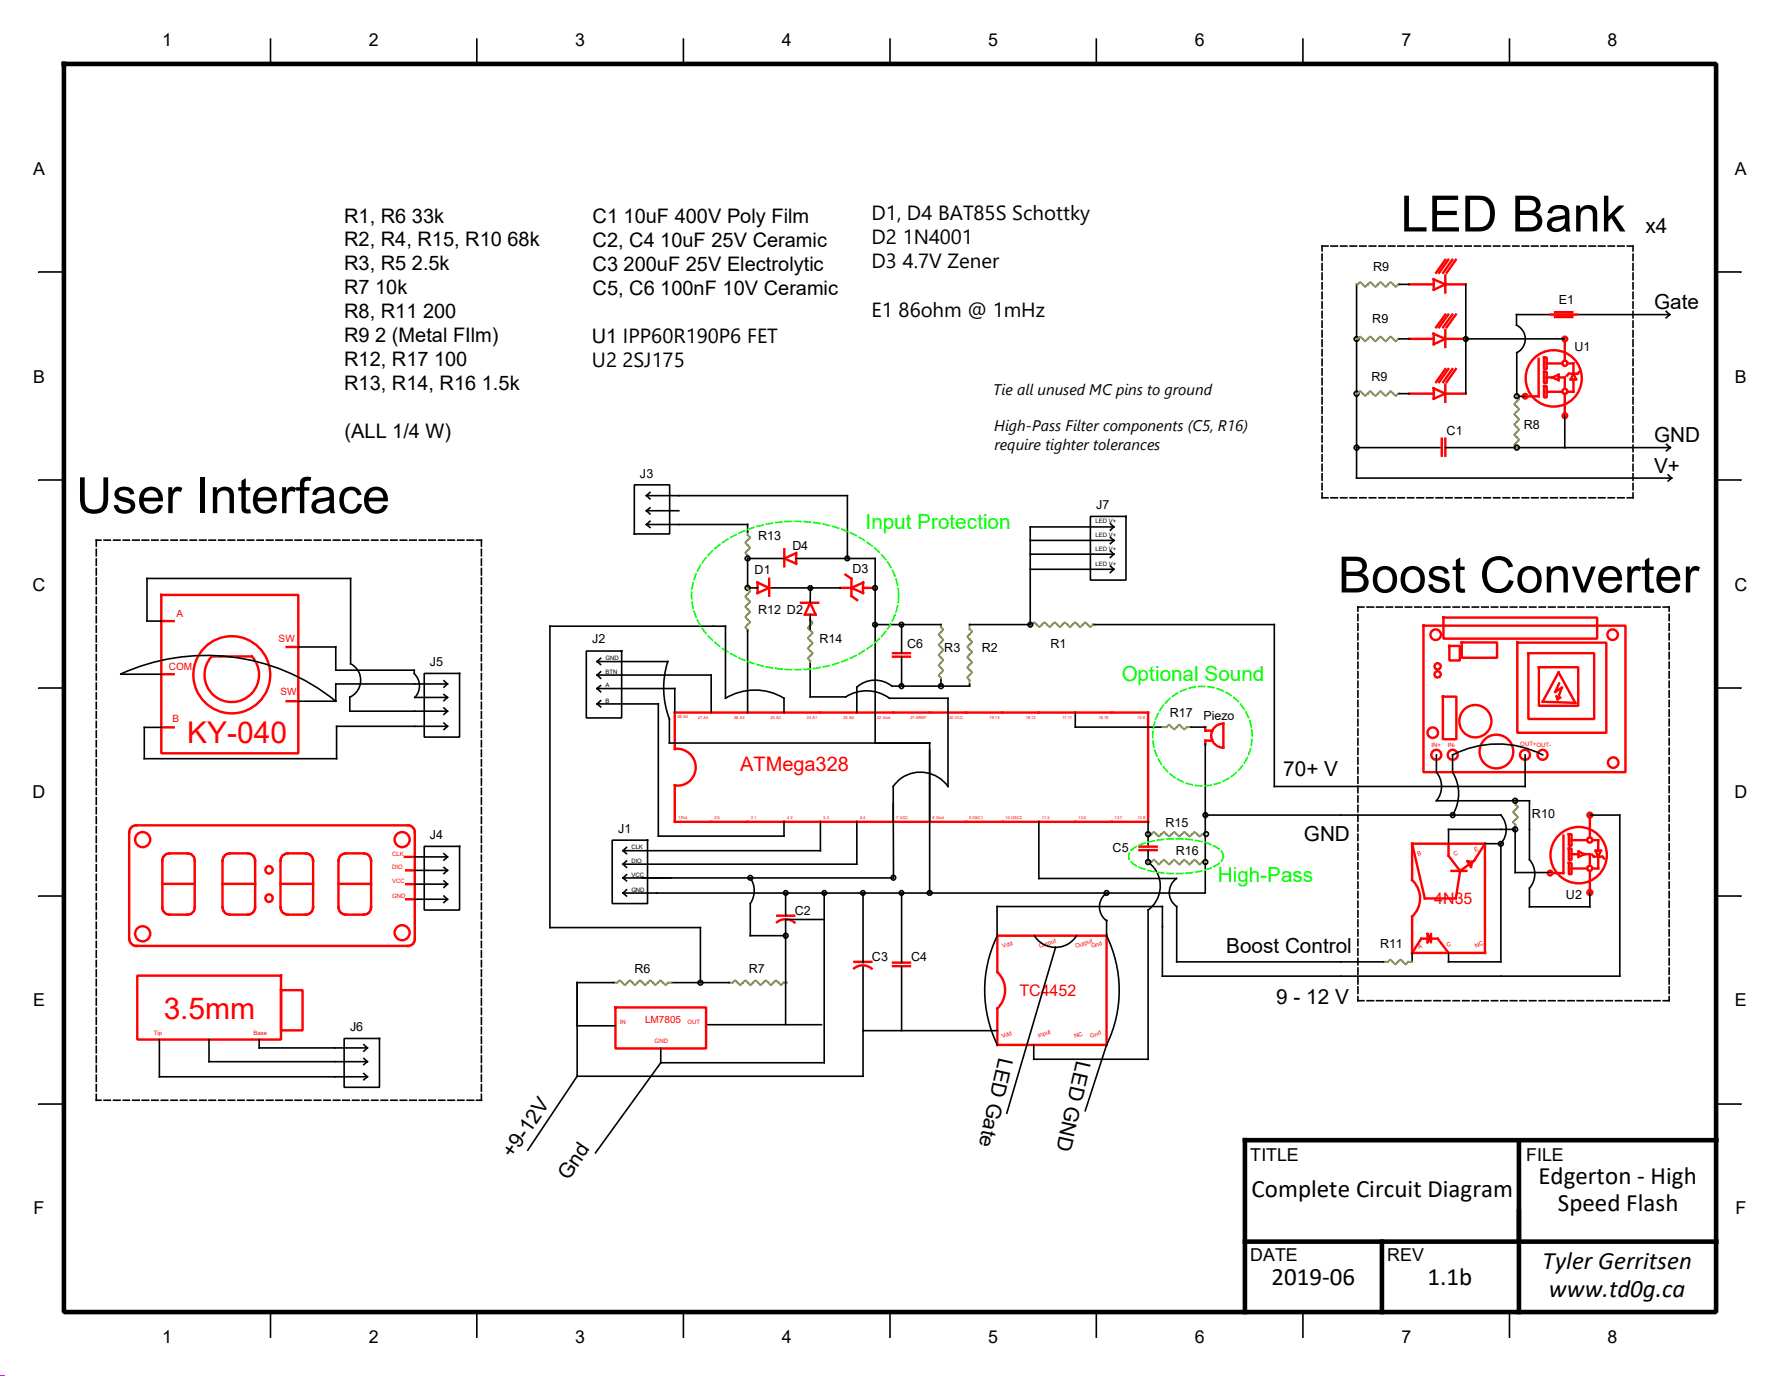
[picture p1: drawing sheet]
<svg xmlns="http://www.w3.org/2000/svg" width="279mm" height="216mm" viewBox="0 0 279 216" stroke-linecap="round" stroke-linejoin="round" font-family="sans-serif">
<g fill="none" stroke="#f00" stroke-width=".38">
<path d="M221.2 53.2h3.8M221.2 44.6h3.8M225 52.4l1.9 .8M225 43.8l1.9 .8M225 43.8v1.7l1.9-.9M225 52.4v1.6l1.9-.8M226.9 43.2v2.7M226.9 51.8v2.6M226.9 57.9l-1.5 2M226.9 53.2h3.2M226.9 49.4l-1.5 2M226.9 44.6h3.2"/>
<path d="M226.9 40.8l-1.5 2M227.3 57.9l-1.4 2M227.3 49.4l-1.4 2M227.3 40.8l-1.4 2M228 57.9l-1.5 2M228 49.4l-1.5 2M228 40.8l-1.5 2M228.5 57.9l-1.4 2M228.5 49.4l-1.4 2M228.5 40.8l-1.4 2M241.5 56.3v5.9h-1.7M242.4 56.1h.4v1.8h-.4z"/>
<path d="M242.4 58.3h.4v1.8h-.4zM242.8 57h2.4M242.8 59.2h.9M243.7 59.2l.9-.4v.8zM244.6 59.2h1v1.8M245.6 53.6v3M246 57h1v1.6M247 59.5v1.9M247 58.6l-.5 1M247 58.6l.4 .9h-.9M247.9 58.3l-.3 .3h-1.3l-.3 .3M221.2 61.8h3.8"/>
<path d="M225 60.9l1.9 .9M225 60.9v1.7l1.9-.8M226.3 68.8v2.7M226.9 60.3v2.7M226.9 68.8v2.7M226.9 61.8h3.2M242.4 60.6h.4v1.8h-.4zM242.8 61.5h2.4M245.6 61.8v3.1M246 61.5h1M25.3 93.3h21.5v24.9h-21.5zM25.3 97.5h2"/>
<path d="M25.3 105.8h2M25.3 114.1h2M33.2 103h6.3a4.3 4.3 0 0 1-.1 6 4.3 4.3 0 0 1-6 0 4.3 4.3 0 0 1-.2-6zM45 101.5h1.8M45 110h1.8M105.9 111.8h74.3v17.1h-74.3v-5.7a2.89 2.89 0 0 0 3.3-2.8 2.89 2.89 0 0 0-3.3-2.9zM20.5 129.9l.7-.4h43.2l.5 .3 .2 .5v17.4l-.4 .5-.4 .2h-43.3l-.5-.4-.2-.6v-16.9zM25.5 138.7h5.1M25.8 134.2l.6-.3h3.2l.5 .2 .4 .5 .1 .3v7.6l-.2 .5-.5 .4-3.5 .1-.5-.2-.3-.4-.1-.3v-7.8zM34.9 138.7h5.1M35.1 134.4l.4-.4 .4-.1h3.2l.4 .2 .5 .5v.3v7.6l-.2 .5-.4 .4-3.5 .1-.6-.2-.3-.5-.1-.4v-7.4zM44 138.7h5.1"/>
<path d="M44.2 134.4l.3-.3 .5-.2h3.2l.4 .2 .5 .5v.4v7.5l-.2 .5-.4 .4-3.5 .1-.5-.2-.4-.5-.1-.3v-7.5zM53.1 138.7h5.2M53.3 134.4l.3-.3 .5-.2h3.2l.5 .3 .4 .4 .1 .4v7.4l-.3 .6-.4 .4-3.5 .1-.5-.2-.4-.5-.1-.3v-7.6zM63.5 134.5h1.6M63.8 136.6h1.3M63.8 138.7h1.3M63.8 141.1h1.3M156.5 146.8h17.2v17.2h-17.2v-5.8a3.9 3.9 0 0 0 0-5.7z"/>
<circle cx="243.9" cy="59.4" r="4.4"/>
<circle cx="245.6" cy="53.2" r=".37"/>
<circle cx="245.6" cy="57" r=".4"/>
<circle cx="239.4" cy="62.2" r=".37"/>
<circle cx="245.6" cy="65.2" r=".37"/>
<circle cx="245.6" cy="61.4" r=".4"/>
<circle cx="36.4" cy="105.9" r="6"/>
<circle cx="22.4" cy="131.7" r="1.19"/>
<circle cx="42.2" cy="136.5" r=".59"/>
<circle cx="63.1" cy="131.7" r="1.18"/>
<circle cx="22.4" cy="146.5" r="1.19"/>
<circle cx="42.2" cy="140.9" r=".59"/>
<circle cx="63.1" cy="146.3" r="1.18"/>
</g>
<g fill="none" stroke="#000" stroke-width=".25">
<path d="M207.5 39.9v1M208.4 38.6h-.9v.8M208.9 38.6h1M210.4 38.6h1M211.9 38.6h1M213.4 38.6h1M214.9 38.6h1M216.5 38.6h.9M217.9 38.6h1M219.4 38.6h1M220.9 38.6h1M222.4 38.6h1"/>
<path d="M223.9 38.6h1M225.4 38.6h1M226.9 38.6h1M228.4 38.6h1M229.9 38.6h1M231.4 38.6h1M232.9 38.6h1M234.4 38.6h1M235.9 38.6h1M237.4 38.6h1M238.9 38.6h1M240.4 38.6h1"/>
<path d="M241.9 38.6h1M243.4 38.6h1M244.9 38.6h1M246.4 38.6h1M247.9 38.6h1M249.4 38.6h1M250.9 38.6h1M252.4 38.6h1M253.9 38.6h1M255.4 38.6h.9v.8M256.3 39.9v1M207.5 41.4v1"/>
<path d="M207.5 42.8v1.1M207.5 44.4v.9M207.5 45.8v1.1M207.5 47.4v.9M207.5 48.9v1M207.5 50.4v1M207.5 51.9v1M207.5 53.3v1.1M207.5 54.9v.9M207.5 56.3v1.1M207.5 57.9v.9M207.5 59.4v1"/>
<path d="M212.9 44.6v30.4h49.5M230.1 44.6v17.2M230.1 53.2h15.5M256.3 41.4v1M256.3 42.8v1.1M256.3 44.4v.9M256.3 45.8v1.1M256.3 47.4v.9M256.3 48.9v1M256.3 50.4v1M256.3 51.9v1M256.3 53.3v1.1"/>
<path d="M256.3 54.9v.9M256.3 56.3v1.1M256.3 57.9v.9M256.3 59.4v1M262.1 49.4h-24.1v1.6a2.4 2.4 0 0 1 1.4 2.2 2.4 2.4 0 0 1-1.3 2.1v6.9h1.3M207.5 60.9v.9M207.5 62.4v1M207.5 63.8v1.1M207.5 65.4v.9M207.5 66.8v1.1M207.5 68.4v.9M207.5 69.8v1.1"/>
<path d="M207.5 71.4v.9M207.5 72.9v1M207.5 74.3v1.1M207.5 75.9v.9M207.5 77.3v.8h.9M208.9 78.1h1M210.4 78.1h1M211.9 78.1h1M212.9 70.2h13.4M213.4 78.1h1M214.9 78.1h1M216.5 78.1h.9"/>
<path d="M217.9 78.1h1M219.4 78.1h1M220.9 78.1h1M222.4 78.1h1M223.9 78.1h1M225.4 78.1h1M226.9 70.2h35.3M226.9 78.1h1M228.4 78.1h1M229.9 78.1h1M231.4 78.1h1M232.9 78.1h1"/>
<path d="M234.4 78.1h1M235.9 78.1h1M237.4 78.1h1M238.9 78.1h1M240.4 78.1h1M241.9 78.1h1M243.4 78.1h1M244.9 78.1h1M245.6 65.2v5M246.4 78.1h1M247.9 78.1h1M249.4 78.1h1"/>
<path d="M250.9 78.1h1M252.4 78.1h1M253.9 78.1h1M256.3 77.3v.8h-.9M256.3 60.9v.9M256.3 62.4v1M256.3 63.8v1.1M256.3 65.4v.9M256.3 66.8v1.1M256.3 68.4v.9M256.3 69.8v1.1M256.3 71.4v.9"/>
<path d="M256.3 72.9v1M256.3 74.3v1.1M256.3 75.9v.9M55 90.8h-31.9v6.7h2.2M117.3 87.6v4.6M19 105.8h6.3M25.3 114.1h-2.7v4.9M46.8 101.5h5.9M46.8 110h5.9M105.1 116.6h40.8v23.5M105.9 108v3.8M111.6 105.9v5.9"/>
<path d="M134.5 107.8v4M137.4 111.8v4.8M148.8 111.8v11.6M123.1 128.9v2.3M128.8 128.9v4.6h-31M134.5 128.9v6.7h-36.7M140.2 126.1l.1 11.7M140.2 123.4v5.5M103.1 140.1h86M103.7 166.8h25.7M110.8 160.8h18.1"/>
<circle cx="212.9" cy="53.2" r=".37"/>
<circle cx="230.1" cy="53.2" r=".37"/>
<circle cx="212.9" cy="61.8" r=".38"/>
<circle cx="212.9" cy="70.2" r=".38"/>
</g>
<path d="M161.7 98h.3l.3-.4 .9 .8 .3-.4" fill="none" stroke="#83954a" stroke-width=".3"/>
<path d="M163.4 97.9h.3v.3h-.3z" fill-rule="evenodd" fill="#83954a"/>
<path d="M163.5 98l.5-.4 .8 .8 .3-.4" fill="none" stroke="#83954a" stroke-width=".3"/>
<path d="M165 97.9h.3v.3h-.3z" fill-rule="evenodd" fill="#83954a"/>
<path d="M165.1 98l.5-.4 .8 .8 .4-.4" fill="none" stroke="#83954a" stroke-width=".3"/>
<path d="M166.6 97.9h.3v.3h-.3z" fill-rule="evenodd" fill="#83954a"/>
<path d="M166.8 98l.3-.4 .8 .8 .5-.4" fill="none" stroke="#83954a" stroke-width=".3"/>
<path d="M168.2 97.9h.3v.3h-.3z" fill-rule="evenodd" fill="#83954a"/>
<path d="M168.4 98l.3-.4 .8 .8 .5-.4" fill="none" stroke="#83954a" stroke-width=".3"/>
<path d="M169.8 97.9h.3v.3h-.3z" fill-rule="evenodd" fill="#83954a"/>
<path d="M170 98l.3-.4 .9 .8 .3-.4h.3M147.7 104.8l.4 .4-.8 .8 .4 .4v.3" fill="none" stroke="#83954a" stroke-width=".3"/>
<path d="M147.5 104.6h.3v.3h-.3z" fill-rule="evenodd" fill="#83954a"/>
<path d="M147.7 103.2l.4 .4-.8 .8 .4 .4" fill="none" stroke="#83954a" stroke-width=".3"/>
<path d="M147.5 103h.3v.3h-.3z" fill-rule="evenodd" fill="#83954a"/>
<path d="M147.7 101.6l.4 .4-.8 .8 .4 .4" fill="none" stroke="#83954a" stroke-width=".3"/>
<path d="M147.5 101.4h.3v.3h-.3z" fill-rule="evenodd" fill="#83954a"/>
<path d="M147.7 100l.4 .4-.8 .8 .4 .4" fill="none" stroke="#83954a" stroke-width=".3"/>
<path d="M147.5 99.8h.3v.3h-.3z" fill-rule="evenodd" fill="#83954a"/>
<path d="M147.7 98v.4l.4 .4-.8 .8 .4 .4M152.2 105.1l.4 .4-.8 .8 .4 .4v.7" fill="none" stroke="#83954a" stroke-width=".3"/>
<path d="M147.7 106.7v1" fill="none" stroke="#000" stroke-width=".25"/>
<path d="M152.1 105h.3v.3h-.3z" fill-rule="evenodd" fill="#83954a"/>
<path d="M152.2 103.5l.4 .4-.8 .8 .4 .4" fill="none" stroke="#83954a" stroke-width=".3"/>
<path d="M152.1 103.4h.3v.3h-.3z" fill-rule="evenodd" fill="#83954a"/>
<path d="M152.2 101.9l.4 .4-.8 .8 .4 .4" fill="none" stroke="#83954a" stroke-width=".3"/>
<path d="M152.1 101.8h.3v.3h-.3z" fill-rule="evenodd" fill="#83954a"/>
<path d="M152.2 100.3l.4 .4-.8 .8 .4 .4" fill="none" stroke="#83954a" stroke-width=".3"/>
<path d="M152.1 100.2h.3v.3h-.3z" fill-rule="evenodd" fill="#83954a"/>
<path d="M152.2 98v.7l.4 .4-.8 .8 .4 .4M114.5 154.2h.5l.4-.4 .8 .8 .4-.4" fill="none" stroke="#83954a" stroke-width=".3"/>
<path d="M116.5 154.1h.3v.2h-.3z" fill-rule="evenodd" fill="#83954a"/>
<path d="M116.6 154.2l.4-.4 .8 .8 .4-.4" fill="none" stroke="#83954a" stroke-width=".3"/>
<path d="M118.1 154.1h.3v.2h-.3z" fill-rule="evenodd" fill="#83954a"/>
<path d="M118.2 154.2l.4-.4 .8 .8 .4-.4" fill="none" stroke="#83954a" stroke-width=".3"/>
<path d="M119.6 154.1h.3v.2h-.3z" fill-rule="evenodd" fill="#83954a"/>
<path d="M119.8 154.2l.4-.4 .8 .8 .4-.4" fill="none" stroke="#83954a" stroke-width=".3"/>
<path d="M121.2 154.1h.3v.2h-.3z" fill-rule="evenodd" fill="#83954a"/>
<path d="M96.4 154.2h.5l.4-.4 .8 .8 .4-.4M121.4 154.2l.4-.4 .8 .8 .4-.4h.5" fill="none" stroke="#83954a" stroke-width=".3"/>
<path d="M105.4 154.2h9.1" fill="none" stroke="#000" stroke-width=".25"/>
<path d="M98.3 154.1h.3v.2h-.3z" fill-rule="evenodd" fill="#83954a"/>
<path d="M98.5 154.2l.4-.4 .8 .8 .4-.4" fill="none" stroke="#83954a" stroke-width=".3"/>
<path d="M99.9 154.1h.3v.2h-.3z" fill-rule="evenodd" fill="#83954a"/>
<path d="M100.1 154.2l.4-.4 .8 .8 .4-.4" fill="none" stroke="#83954a" stroke-width=".3"/>
<path d="M101.5 154.1h.3v.2h-.3z" fill-rule="evenodd" fill="#83954a"/>
<path d="M101.7 154.2l.4-.4 .8 .8 .4-.4" fill="none" stroke="#83954a" stroke-width=".3"/>
<path d="M103.1 154.1h.3v.2h-.3z" fill-rule="evenodd" fill="#83954a"/>
<path d="M238.1 62.2h.1M238.1 62.2l.4 .4-.8 .8 .4 .4M103.3 154.2l.4-.4 .8 .8 .4-.4h.5" fill="none" stroke="#83954a" stroke-width=".3"/>
<path d="M96.6 158.1h14.2v6.4h-14.2zM122 144.7a2.17 2.17 0 0 1 2.7 0M122 143.7h2.7M134.1 151.9a2.17 2.17 0 0 1 2.7 .1M134.1 150.9h2.7M140.2 151h2.6M140.2 151.6h2.6" fill="none" stroke="#f00" stroke-width=".38"/>
<g fill="none" stroke="#000" stroke-width=".25">
<path d="M133 77.8v9.8M55 90.8v13.3M112 98.3h-25.7v47.2M147.7 98h-10.3v13.8M152.2 98h9.5M171.8 98h28.2M19 105.7a32.3 32.3 0 0 1 33.7 4.3M22.6 119h30.2M103.3 110.4v20.8h19.8M113.9 109.6a8.8 8.8 0 0 1 9.2 0M140 107.7h7.7M97.8 137.8h42.4"/>
<path d="M117.8 137.8a3.6 3.6 0 0 1 0 4v5h5.5v-2.5M140.2 123.4a5.2 5.2 0 0 1 8.6 0M163.1 128.9v8.9M180.2 135.3a4.7 4.7 0 0 1 0 7.5v23.4M96.4 154.2h-5.8v14.7l-7.8 11.6M97.8 140.1h5.3M123.3 140.1v3.6M135.5 151.6v10.1h21M135.5 140.1v10.9M141.5 140.1v10.9M141.5 151.6v10.1M156.5 146.8a19.5 19.5 0 0 0 0 17.2"/>
<path d="M162.3 146.8a3.9 3.9 0 0 0 6.7 0M165.7 148.6l-7.7 26.1M173.7 146.8a19.5 19.5 0 0 1 0 17.2l-3.4 10.3M173.7 140.1a2.65 2.65 0 0 0 0 4.4M182.5 142.2h-26v4.4M90.6 161h6M103.7 164.5v2.3l-10.2 14.1M162.3 164v2.2"/>
</g>
<path d="M237.9 63.7h.3v.3h-.3z" fill-rule="evenodd" fill="#83954a"/>
<path d="M238.1 63.8l.4 .4-.8 .8 .4 .4" fill="none" stroke="#83954a" stroke-width=".3"/>
<path d="M237.9 65.2h.3v.3h-.3z" fill-rule="evenodd" fill="#83954a"/>
<path d="M238.1 65.4l.4 .4-.8 .8 .4 .4" fill="none" stroke="#83954a" stroke-width=".3"/>
<path d="M237.9 66.8h.3v.3h-.3z" fill-rule="evenodd" fill="#83954a"/>
<path d="M238.1 67l.4 .4-.8 .8 .4 .4" fill="none" stroke="#83954a" stroke-width=".3"/>
<path d="M237.9 68.5h.3v.2h-.3z" fill-rule="evenodd" fill="#83954a"/>
<path d="M217.9 44.6l.4-.4 .8 .8 .4-.4h.2M238.1 68.6l.4 .4-.8 .8 .4 .4" fill="none" stroke="#83954a" stroke-width=".3"/>
<g fill="none" stroke="#000" stroke-width=".25">
<path d="M173.7 144.4v2.4"/>
<circle cx="238.1" cy="70.2" r=".38"/>
<circle cx="238.1" cy="62.2" r=".37"/>
<circle cx="137.4" cy="98" r=".36"/>
<circle cx="147.7" cy="107.7" r=".38"/>
<circle cx="117.8" cy="137.7" r=".37"/>
<circle cx="140.2" cy="137.7" r=".37"/>
<circle cx="109.9" cy="154.2" r=".37"/>
<circle cx="123.3" cy="146.8" r=".37"/>
<circle cx="123.3" cy="140.1" r=".36"/>
<circle cx="129.4" cy="140.1" r=".36"/>
<circle cx="135.5" cy="140.1" r=".36"/>
<circle cx="141.5" cy="140.1" r=".36"/>
<circle cx="145.9" cy="140.1" r=".37"/>
<circle cx="173.7" cy="140.1" r=".37"/>
</g>
<path d="M217.8 44.5h.3v.3h-.3z" fill-rule="evenodd" fill="#83954a"/>
<path d="M216.3 44.6l.4-.4 .8 .8 .4-.4" fill="none" stroke="#83954a" stroke-width=".3"/>
<path d="M216.2 44.5h.3v.3h-.3z" fill-rule="evenodd" fill="#83954a"/>
<path d="M214.7 44.6l.4-.4 .8 .8 .4-.4" fill="none" stroke="#83954a" stroke-width=".3"/>
<path d="M214.5 44.5h.3v.3h-.3z" fill-rule="evenodd" fill="#83954a"/>
<path d="M212.9 44.6h.2l.4-.4 .8 .8 .4-.4M217.9 53.2l.4-.4 .8 .8 .4-.4h.2" fill="none" stroke="#83954a" stroke-width=".3"/>
<path d="M219.7 44.6h1.5" fill="none" stroke="#000" stroke-width=".25"/>
<path d="M217.8 53h.3v.3h-.3z" fill-rule="evenodd" fill="#83954a"/>
<path d="M216.3 53.2l.4-.4 .8 .8 .4-.4" fill="none" stroke="#83954a" stroke-width=".3"/>
<path d="M216.2 53h.3v.3h-.3z" fill-rule="evenodd" fill="#83954a"/>
<path d="M214.7 53.2l.4-.4 .8 .8 .4-.4" fill="none" stroke="#83954a" stroke-width=".3"/>
<path d="M214.5 53h.3v.3h-.3z" fill-rule="evenodd" fill="#83954a"/>
<path d="M212.9 53.2h.2l.4-.4 .8 .8 .4-.4M217.9 61.8l.4-.5 .8 .8 .4-.3h.2" fill="none" stroke="#83954a" stroke-width=".3"/>
<path d="M219.7 53.2h1.5" fill="none" stroke="#000" stroke-width=".25"/>
<path d="M217.8 61.6h.3v.3h-.3z" fill-rule="evenodd" fill="#83954a"/>
<path d="M216.3 61.8l.4-.5 .8 .8 .4-.3" fill="none" stroke="#83954a" stroke-width=".3"/>
<path d="M216.2 61.6h.3v.3h-.3z" fill-rule="evenodd" fill="#83954a"/>
<path d="M214.7 61.8l.4-.5 .8 .8 .4-.3" fill="none" stroke="#83954a" stroke-width=".3"/>
<path d="M214.5 61.6h.3v.3h-.3z" fill-rule="evenodd" fill="#83954a"/>
<path d="M212.9 61.8h.2l.4-.5 .8 .8 .4-.3M237.9 127.8l.4 .4-.9 .8 .5 .4-.1 .7" fill="none" stroke="#83954a" stroke-width=".3"/>
<g fill="none" stroke="#000" stroke-width=".25">
<path d="M219.7 61.8h1.5M228 118.4a15.4 15.4 0 0 1 14.1 0M180.2 128.9v3.9M182.5 142.2v11M227.4 149.5v1.4"/>
<circle cx="235.6" cy="132.4" r=".37"/>
</g>
<g fill="none" stroke="#f00" stroke-width=".38">
<path d="M243.4 49.4h4.2M244.1 49.7h2.7M244.1 49h2.7M223.4 98.2h31.7v23h-31.7zM226.6 96.9h24.1v3.3h-24.1zM226.5 109.3h2.1v6.7h-2.1zM227.5 101.3h1.7v2.3h-1.7zM229.4 100.8h5.6v2.4h-5.6zM238.2 100.8h13.9v14.2h-13.9zM239.9 102.5h10.3v10.3h-10.3zM241.6 104.7h6.1v6h-6.1zM244.3 109.3l.2 .3 .4-.1"/>
<path d="M244.6 105.5l2.7 4.8-5.2-.2zM244.7 107.2l-.6 1.3 1.1-.6-.7 1.8M221.7 132.4v5.7a3.9 3.9 0 0 1 0 5.7v5.7M221.7 132.4h11.4M221.7 132.4l1.9 8.6h4.9l.7-4.3M227.4 132.4v1.9l1.8 2.4M227.8 136.7h2.4M230.3 135.1l.8 .2-.2 .7zM233.1 132.4v17.1h-11.4M233.1 132.4l-1.7 2.6-2.2 1.7M245.4 131.1v5.9h-1.7M246.3 130.9h.4v1.8h-.4z"/>
<path d="M246.3 133.1h.4v1.8h-.4zM246.3 135.4h.4v1.8h-.4zM246.7 131.8h2.4M246.7 134h1.1M246.7 136.3h2.4M247.8 133.6l.9 .4-.9 .5zM248.7 134h.9v1.8M249.6 128.4v3M249.6 136.7v3M249.9 134.1l.3 .3h1.3l.3 .3M249.9 131.8h1v1.7M249.9 136.3h1"/>
<path d="M250.4 133.5l.5 .9M250.5 133.5h.8l-.4 .9M250.9 134.4v1.8M221.7 149.5l1.4-2.2h2.6l1.7 2.2M224.1 146.6l.5 .7-.5 .5zM224.6 146.6v1.2"/>
<circle cx="225.4" cy="99.6" r=".83"/>
<circle cx="253.1" cy="99.6" r=".83"/>
<circle cx="224.9" cy="115" r=".83"/>
<circle cx="225.4" cy="118.4" r=".78"/>
<circle cx="225.7" cy="105.8" r=".49"/>
<circle cx="225.7" cy="104.5" r=".49"/>
<circle cx="228" cy="118.4" r=".79"/>
<circle cx="231.6" cy="113.2" r="2.53"/>
<circle cx="234.9" cy="117.9" r="2.65"/>
<circle cx="239.4" cy="118.4" r=".78"/>
<circle cx="242.1" cy="118.4" r=".78"/>
<circle cx="253.2" cy="119.7" r=".82"/>
<circle cx="243.3" cy="137" r=".37"/>
<circle cx="247.8" cy="134.2" r="4.4"/>
<circle cx="249.5" cy="131.8" r=".4"/>
<circle cx="249.5" cy="136.2" r=".4"/>
<circle cx="249.6" cy="127.9" r=".38"/>
<circle cx="249.6" cy="140" r=".38"/>
</g>
<path d="M237.7 127.7h.3v.3h-.3z" fill-rule="evenodd" fill="#83954a"/>
<path d="M237.9 125.5v.7l.4 .4-.8 .8 .4 .4M219.4 150.9l.4-.4 .8 .8 .4-.4h.7" fill="none" stroke="#83954a" stroke-width=".3"/>
<g fill="none" stroke="#000" stroke-width=".25">
<path d="M225.5 118.4v2.8M228 118.4v2.8a6.4 6.4 0 0 1 0 6.7M210.4 127.9h25.2a3.4 3.4 0 0 1 0 4.5M225.5 125.6h14.6v9.3a3.4 3.4 0 0 1 0 4.5v2.9h9.5v-2.3M227.4 132.4v-2.3h10.4v6.8h5.5M233.1 132.4h2.5M235.6 132.4v18.5h-8.2M249.6 127.9h4.7v25.3h-43.9M221.7 149.5v1.4"/>
<circle cx="228" cy="127.9" r=".37"/>
<circle cx="237.8" cy="125.6" r=".38"/>
<circle cx="237.8" cy="130.1" r=".38"/>
</g>
<path d="M219.3 150.8h.3v.3h-.3z" fill-rule="evenodd" fill="#83954a"/>
<path d="M117.3 83.5v.4l.5 .4-.8 .8 .3 .5M217.2 150.9h.6l.4-.4 .8 .8 .4-.4" fill="none" stroke="#83954a" stroke-width=".3"/>
<g fill="none" stroke="#000" stroke-width=".25">
<path d="M200 98v25.4h39.4v-5M213.1 96.4v1M213.1 97.9v1M213.1 99.4v1M214.1 95.2h-1v.7M214.6 95.2h1M216.1 95.2h1M217.6 95.2h1M219.1 95.2h1M220.6 95.2h1M222.1 95.2h1M223.6 95.2h1"/>
<path d="M225.1 95.2h1M226.6 95.2h1M228.1 95.2h1M229.6 95.2h1M231.1 95.2h1M232.6 95.2h1M234.1 95.2h1M235.6 95.2h1M237.1 95.2h1M238.6 95.2h1M240.1 95.2h1M241.6 95.2h1"/>
<path d="M243.1 95.2h1M244.6 95.2h1M246.1 95.2h1M247.6 95.2h1M249.1 95.2h1M250.6 95.2h1M252.1 95.2h1M253.6 95.2h1M255.1 95.2h1M256.6 95.2h1M258.1 95.2h1M259.6 95.2h1"/>
<path d="M261.1 95.2h.9v.7M262 96.4v1M262 97.9v1M262 99.4v1M213.1 100.9v1M213.1 102.4v1M213.1 103.9v1M213.1 105.4v1M213.1 106.9v1M213.1 108.4v1M213.1 109.9v1M213.1 111.4v1"/>
<path d="M213.1 112.9v1M213.1 114.4v1M213.1 115.9v1M213.1 117.4v1M213.1 118.9v1M262 100.9v1M262 102.4v1M262 103.9v1M262 105.4v1M262 106.9v1M262 108.4v1M262 109.9v1"/>
<path d="M262 111.4v1M262 112.9v1M262 114.4v1M262 115.9v1M262 117.4v1M262 118.9v1M163.1 137.8h21.6a2.69 2.69 0 0 0 0 4.4v8.7h32.5M189.2 127.9h21.2M213.1 120.4v1M213.1 121.9v1M213.1 123.4v1M213.1 124.9v1"/>
<path d="M213.1 126.4v1M213.1 127.9v1M213.1 129.4v1M213.1 130.9v1M213.1 132.4v1M213.1 133.9v1M213.1 135.4v1M213.1 136.9v1M213.1 138.4v1M213.1 139.9v1M225.5 121.2a3.5 3.5 0 0 1 0 4.4M262 120.4v1"/>
<path d="M262 121.9v1M262 123.4v1M262 124.9v1M262 126.4v1M262 127.9v1M262 129.4v1M262 130.9v1M262 132.4v1M262 133.9v1M262 135.4v1M262 136.9v1M262 138.4v1"/>
<path d="M262 139.9v1M182.5 153.2h27.9M213.1 141.4v1M213.1 142.9v1M213.1 144.4v1M213.1 145.9v1M213.1 147.4v1M213.1 148.9v1M213.1 150.4v1M213.1 151.9v1M213.1 153.4v1M213.1 154.9v1"/>
<path d="M213.1 156.4v.6h1M214.6 157h1M216.1 157h1M217.6 157h1M219.1 157h1M220.6 157h1M222.1 157h1M223.6 157h1M225.1 157h1M226.6 157h1M228.1 157h1M229.6 157h1"/>
<path d="M231.1 157h1M232.6 157h1M234.1 157h1M235.6 157h1M237.1 157h1M238.6 157h1M240.1 157h1M241.6 157h1M243.1 157h1M244.6 157h1M246.1 157h1M247.6 157h1"/>
<path d="M249.1 157h1M250.6 157h1M252.1 157h1M253.6 157h1M255.1 157h1M256.6 157h1M258.1 157h1M259.6 157h1M262 156.4v.6h-.9M262 141.4v1M262 142.9v1M262 144.4v1"/>
<path d="M262 145.9v1M262 147.4v1M262 148.9v1M262 150.4v1M262 151.9v1M262 153.4v1M262 154.9v1"/>
<circle cx="117.3" cy="92.2" r=".38"/>
<circle cx="137.3" cy="92.2" r=".37"/>
</g>
<path d="M131.9 92.2h1.7M132.7 90.2l.9 .6v2.7l.9 .6M135.5 91.4v1.6l-1.9-.8M135.5 92.2h1.9M135.5 91.4l-1.9 .8" fill="none" stroke="#f00" stroke-width=".38"/>
<path d="M117.2 85.4h.3v.3h-.3z" fill-rule="evenodd" fill="#83954a"/>
<path d="M117.3 85.6l.5 .3-.8 .8 .3 .5v.4M182.5 114.1h.6l.4-.4 .8 .8 .4-.4" fill="none" stroke="#83954a" stroke-width=".3"/>
<path d="M117.3 82.3v1.2M168.8 111.8v2.3h13.7" fill="none" stroke="#000" stroke-width=".25"/>
<path d="M189.2 114.1v.5h1.1M190.3 116.2h-1.1v.6M190.7 114.1l.8-.5 .5-.1v3.8a1.89 1.89 0 0 1-1.7-1.2 1.89 1.89 0 0 1 .4-2z" fill="none" stroke="#f00" stroke-width=".38"/>
<path d="M184.6 113.9h.3v.3h-.3z" fill-rule="evenodd" fill="#83954a"/>
<path d="M184.7 114.1l.4-.4 .8 .8 .4-.4h.6M180.2 135.3h.5l.4-.4 .8 .8 .4-.4" fill="none" stroke="#83954a" stroke-width=".3"/>
<g fill="none" stroke="#000" stroke-width=".25">
<path d="M186.9 114.1h2.3M189.2 116.8v23.3M180.2 133.4v1.9M135.5 161.7v7.2h-44.9M162.3 166.2h17.9"/>
<circle cx="189.2" cy="127.9" r=".37"/>
</g>
<g fill="none" stroke="#0f0" stroke-width=".25">
<path d="M181 114.8l-.1 .9M181 116.2l.1 1M181.3 113.3l-.2 1M181.3 117.7l.3 .9M181.8 111.9l-.4 .9M181.8 119.1l.5 .8M182.6 110.7l-.6 .8M183.6 109.6l-.7 .7M184.8 108.8l-.8 .5M186.2 108.1l-.9 .4M187.6 107.8l-1 .2M189.1 107.7h-1"/>
<path d="M189.6 107.7l1 .2M191.1 108l.9 .4M192.4 108.6l.9 .5M193.7 109.4l.7 .7M194.7 110.5l.6 .8M195.6 111.7l.4 .9M195.8 118.9l-.5 .8M196.2 113.1l.2 .9M196.3 117.5l-.3 .9M196.5 114.5l.1 1M196.5 116l-.1 1M182.6 120.3l.7 .8"/>
<path d="M183.6 121.4l.8 .6M184.8 122.3l.9 .4M186.2 122.9l1 .2M187.6 123.2l1 .1M190.1 123.2l-1 .1M191.5 122.8l-.9 .3M192.9 122.1l-.9 .5M194.1 121.2l-.8 .6M195 120.1l-.6 .8"/>
</g>
<path d="M178.9 132.8h2.7M178.9 133.4h2.7" fill="none" stroke="#f00" stroke-width=".38"/>
<path d="M182.2 135.1h.3v.3h-.3z" fill-rule="evenodd" fill="#83954a"/>
<path d="M182.3 135.3l.4-.4 .8 .8 .4-.4" fill="none" stroke="#83954a" stroke-width=".3"/>
<path d="M183.8 135.1h.3v.3h-.3z" fill-rule="evenodd" fill="#83954a"/>
<path d="M183.9 135.3l.4-.4 .8 .8 .4-.4" fill="none" stroke="#83954a" stroke-width=".3"/>
<path d="M185.4 135.1h.3v.3h-.3z" fill-rule="evenodd" fill="#83954a"/>
<path d="M185.5 135.3l.4-.4 .8 .8 .4-.4" fill="none" stroke="#83954a" stroke-width=".3"/>
<path d="M186.9 135.1h.3v.3h-.3z" fill-rule="evenodd" fill="#83954a"/>
<path d="M127.2 97.2v.1l.4 .4-.8 .8 .4 .4M187.1 135.3l.4-.4 .8 .8 .4-.4h.5" fill="none" stroke="#83954a" stroke-width=".3"/>
<g fill="none" stroke="#000" stroke-width=".25">
<path d="M117.3 92.2h1.6M120.7 92.2h6.9M127.2 92.2v2.4M127.2 103.9v5.4M132.8 109.3a6.1 6.1 0 0 1 6.8 .3h9.2v2.2"/>
<circle cx="127.2" cy="92.3" r=".36"/>
<circle cx="180.2" cy="135.3" r=".38"/>
<circle cx="189.2" cy="135.3" r=".37"/>
</g>
<path d="M118.9 91.4l1.8 .8-1.8 .8v-1.6M120.7 90.8v2.7M125.7 94.6h2.7M126.3 96.4l.9-1.8 .8 1.8h-1.6" fill="none" stroke="#f00" stroke-width=".38"/>
<path d="M127 98.8h.3v.3h-.3z" fill-rule="evenodd" fill="#83954a"/>
<path d="M127.2 98.9l.4 .4-.8 .8 .4 .4" fill="none" stroke="#83954a" stroke-width=".3"/>
<path d="M127 100.4h.3v.3h-.3z" fill-rule="evenodd" fill="#83954a"/>
<path d="M127.2 100.5l.4 .4-.8 .8 .4 .4" fill="none" stroke="#83954a" stroke-width=".3"/>
<path d="M127 101.9h.3v.3h-.3z" fill-rule="evenodd" fill="#83954a"/>
<path d="M117.3 92.2v.2l.5 .4-.8 .8 .3 .4M127.2 102.1l.4 .4-.8 .8 .4 .4v.2" fill="none" stroke="#83954a" stroke-width=".3"/>
<path d="M127.2 96.4v2.3" fill="none" stroke="#000" stroke-width=".25"/>
<path d="M117.2 93.9h.3v.2h-.3z" fill-rule="evenodd" fill="#83954a"/>
<path d="M117.3 94l.5 .4-.8 .8 .3 .4" fill="none" stroke="#83954a" stroke-width=".3"/>
<path d="M117.2 95.5h.3v.3h-.3z" fill-rule="evenodd" fill="#83954a"/>
<path d="M117.3 95.6l.5 .4-.8 .8 .3 .4" fill="none" stroke="#83954a" stroke-width=".3"/>
<path d="M117.2 97.1h.3v.3h-.3z" fill-rule="evenodd" fill="#83954a"/>
<path d="M117.3 97.2l.5 .4-.8 .8 .3 .4v.2M180.2 130.9h.5l.4-.4 .8 .8 .4-.4" fill="none" stroke="#83954a" stroke-width=".3"/>
<g fill="none" stroke="#000" stroke-width=".25">
<path d="M112 98.3h1.9v11.3M117.3 99v12.8M117.3 87.6h5.8M125 87.6h12.4v10.4M127.6 92.2h4.3M123.1 109.6v2.2M127.2 109.3h5.6M140 107.7a4.2 4.2 0 0 0-5.5 .1M152.2 107.4v.3h-4.5"/>
<circle cx="117.4" cy="87.6" r=".37"/>
<circle cx="133" cy="87.6" r=".36"/>
</g>
<path d="M123.1 87.6l1.9-.8v1.6zM123.1 86.2v2.7" fill="none" stroke="#f00" stroke-width=".38"/>
<g fill="none" stroke="#0f0" stroke-width=".25">
<path d="M108.6 92.9v1M108.6 94.4l.2 1M108.8 91.4l-.2 1.1M108.9 95.9l.4 1M109.3 90l-.4 1M109.5 97.3l.4 .9M109.9 88.7l-.4 .9M110.2 98.6l.6 .8M110.8 87.5l-.6 .8M111.2 99.8l.6 .7M111.8 86.4l-.6 .7M113 85.4l-.8 .7"/>
<path d="M114.3 84.6l-.9 .5M115.6 83.9l-.9 .4M116.9 83.3l-.9 .4M118.3 82.8l-.9 .3M119.8 82.4l-1 .2M121.2 82.1l-.9 .2M122.8 81.9l-1 .1M124.2 81.8h-1M124.8 81.8h.9M126.2 81.8l1.1 .1M127.7 82l1 .1M129.2 82.2l1 .3"/>
<path d="M130.7 82.6l.9 .3M132.1 83l1 .4M133.5 83.6l.9 .4M134.8 84.3l.9 .5M136.1 85.1l.8 .6M137.3 86l.7 .7M138.4 87l.6 .8M139 99.1l-.6 .8M139.3 88.2l.5 .8M139.8 97.8l-.5 .9M140.1 89.5l.4 .9M140.5 96.5l-.4 .9"/>
<path d="M140.6 90.8l.3 1M140.9 95l-.3 1M141 92.3l.1 .7-.1 1.6M112.2 100.8l.8 .6M113.4 101.7l.9 .6M114.7 102.5l.9 .5M116 103.3l.9 .3M117.4 103.8l.9 .3M118.8 104.3l1 .2M120.3 104.6l.9 .2M121.8 104.9l1 .1M123.2 105l1 .1"/>
<path d="M124.8 105.1h.9M127.3 104.9l-1.1 .1M128.7 104.7l-1 .2M130.2 104.4l-1 .2M131.6 104l-.9 .3M133.1 103.5l-1 .3M134.4 102.8l-.9 .5M135.7 102.1l-.9 .5M136.9 101.2l-.8 .6M138 100.2l-.7 .7"/>
</g>
<path d="M182.2 130.8h.3v.3h-.3z" fill-rule="evenodd" fill="#83954a"/>
<path d="M182.3 130.9l.4-.4 .8 .8 .4-.4" fill="none" stroke="#83954a" stroke-width=".3"/>
<path d="M183.8 130.8h.3v.3h-.3z" fill-rule="evenodd" fill="#83954a"/>
<path d="M183.9 130.9l.4-.4 .8 .8 .4-.4" fill="none" stroke="#83954a" stroke-width=".3"/>
<path d="M185.4 130.8h.3v.3h-.3z" fill-rule="evenodd" fill="#83954a"/>
<path d="M185.5 130.9l.4-.4 .8 .8 .4-.4" fill="none" stroke="#83954a" stroke-width=".3"/>
<path d="M186.9 130.8h.3v.3h-.3z" fill-rule="evenodd" fill="#83954a"/>
<path d="M187.1 130.9l.4-.4 .8 .8 .4-.4h.5" fill="none" stroke="#83954a" stroke-width=".3"/>
<g fill="none" stroke="#000" stroke-width=".25">
<path d="M261.5 48.9l.6 .5-.6 .5M99.6 76.1h5.5v7.7h-5.5zM101.5 77.8l.5 .5M101.5 77.8h31.5M102 79.7l-.5 .4M102 77.3l-.5 .5M261.6 69.7l.6 .5-.6 .5M261.8 74.5l.6 .5-.6 .5M15.1 86.2v1M15.1 87.7v1M15.1 89.2v1M15.1 90.7v1"/>
<path d="M15.1 92.2v1M15.1 93.7v1M15.1 95.2v1M15.1 96.7v1M15.1 98.2v1M15.1 99.7v1M15.8 84.8h-.7v.9M16.3 84.8h1M17.8 84.8h1M19.3 84.8h1M20.8 84.8h1M22.3 84.8h1"/>
<path d="M23.8 84.8h1M25.3 84.8h1M26.8 84.8h1M28.3 84.8h1M29.8 84.8h1M31.3 84.8h1M32.8 84.8h1M34.3 84.8h1M35.8 84.8h1M37.3 84.8h1M38.8 84.8h1M40.3 84.8h1"/>
<path d="M41.8 84.8h1M43.3 84.8h1M44.8 84.8h1M46.3 84.8h1M47.8 84.8h1M49.3 84.8h1M50.8 84.8h1M52.3 84.8h1M53.8 84.8h1M55.3 84.8h1M56.8 84.8h1M58.3 84.8h1"/>
<path d="M59.8 84.8h1M61.3 84.8h1M62.8 84.8h1M64.3 84.8h1M65.8 84.8h1M67.3 84.8h1M68.8 84.8h1M70.3 84.8h1M71.8 84.8h1M73.3 84.8h1M74.8 84.8h.8v.9M75.6 86.2v1"/>
<path d="M75.6 87.7v1M75.6 89.2v1M75.6 90.7v1M75.6 92.2v1M75.6 93.7v1M75.6 95.2v1M75.6 96.7v1M75.6 98.2v1M75.6 99.7v1M101.5 82.3l.5 .5M101.5 80.1l.5 .5M101.5 82.3h15.8"/>
<path d="M101.5 80.1h5.1M102 81.8l-.5 .5M141.5 98v4.5M161.7 84.8h13.1M161.7 87h13.1M161.7 89.3h13.1M171.2 81h5.5v10h-5.5zM174.3 82.2l.5 .5M174.3 84.3l.5 .5M174.3 86.4l.5 .6M174.3 88.8l.5 .5M174.8 82.7l-.5 .5"/>
<path d="M174.8 84.8l-.5 .5M174.8 87l-.5 .5M174.8 89.3l-.5 .5M174.8 82.7h-13.1v15.3M15.1 101.2v1M15.1 102.7v1M15.1 104.2v1M15.1 105.7v1M15.1 107.2v1M15.1 108.7v1M15.1 110.2v1M15.1 111.7v1"/>
<path d="M15.1 113.2v1M15.1 114.7v1M15.1 116.2v1M15.1 117.7v1M15.1 119.2v1M52.7 101.5v3.7h12.3v.5a2.71 2.71 0 0 1 .1 3.7h5.1M55 104.1a2.92 2.92 0 0 1 1.6 2.7 2.92 2.92 0 0 1-1.7 2.6v2.2h15.3M66.6 105.7h5.5v10h-5.5zM69.7 106.8l.5 .5M69.7 109l.5 .4M69.7 111.1l.5 .5M69.7 113.5l.5 .5"/>
<path d="M70.2 107.3l-.5 .5M70.2 109.4l-.5 .5M70.2 111.6l-.5 .5M70.2 114l-.5 .5M70.2 107.3h-17.5v2.7M70.2 114h-17.4v5M75.6 101.2v1M75.6 102.7v1M75.6 104.2v1M75.6 105.7v1M75.6 107.2v1M75.6 108.7v1"/>
<path d="M75.6 110.2v1M75.6 111.7v1M75.6 113.2v1M75.6 114.7v1M75.6 116.2v1M75.6 117.7v1M75.6 119.2v1M92 102.2h5.6v10.4h-5.6zM93.7 105.9l.6 .5M93.7 108l.6 .5M93.7 110.4l.6 .5M93.7 105.9h17.9"/>
<path d="M93.7 108h12.2M93.7 110.4h9.6M93.8 103.8h11a13.7 13.7 0 0 0 .3 9v3.8M94.3 103.3l-.6 .5 .6 .5M94.3 105.4l-.6 .5M94.3 107.6l-.6 .4M94.3 109.9l-.6 .5M141.5 103v4.7M15.1 120.7v1M15.1 122.2v1M15.1 123.7v1M15.1 125.2v1"/>
<path d="M15.1 126.7v1M15.1 128.2v1M15.1 129.7v1M15.1 131.2v1M15.1 132.7v1M15.1 134.2v1M15.1 135.7v1M15.1 137.2v1M15.1 138.7v1M65.1 134.5h5.1M65.1 136.6h5.1M65.1 138.7h5.1"/>
<path d="M66.6 132.8h5.5v10h-5.5zM69.7 133.9l.5 .6M69.7 136.1l.5 .5M69.7 138.2l.5 .5M70.2 134.5l-.5 .5M70.2 136.6l-.5 .5M70.2 138.7l-.5 .5M75.6 120.7v1M75.6 122.2v1M75.6 123.7v1M75.6 125.2v1M75.6 126.7v1"/>
<path d="M75.6 128.2v1M75.6 129.7v1M75.6 131.2v1M75.6 132.7v1M75.6 134.2v1M75.6 135.7v1M75.6 137.2v1M75.6 138.7v1M96.1 131.8h5.5v10h-5.5zM98.3 133l-.5 .5 .5 .4M98.3 135.1l-.5 .5 .5 .5M98.3 137.2l-.5 .6 .5 .4"/>
<path d="M98.3 139.6l-.5 .5 .5 .5M15.1 140.2v1M15.1 141.7v1M15.1 143.2v1M15.1 144.7v1M15.1 146.2v1M15.1 147.7v1M15.1 149.2v1M15.1 150.7v1M15.1 152.2v1M15.1 153.7v1M15.1 155.2v1"/>
<path d="M15.1 156.7v1M15.1 158.2v1M15.1 159.7v1M65.1 141.1h5.1M69.7 140.6l.5 .5M70.2 141.1l-.5 .5M75.6 140.2v1M75.6 141.7v1M75.6 143.2v1M75.6 144.7v1M75.6 146.2v1M75.6 147.7v1"/>
<path d="M75.6 149.2v1M75.6 150.7v1M75.6 152.2v1M75.6 153.7v1M75.6 155.2v1M75.6 156.7v1M75.6 158.2v1M75.6 159.7v1M86.3 145.5h23.6v8.7M123.3 146.8v13.9M123.3 144.3h6.1M129.4 140.1v26.7"/>
<path d="M15.1 161.2v1M15.1 162.7v1M15.1 164.2v1M15.1 165.7v1M15.1 167.2v1M15.1 168.7v1M15.1 170.2v1M15.1 171.7v.9h.7M16.3 172.6h1M17.8 172.6h1M19.3 172.6h1M20.8 172.6h1"/>
<path d="M22.3 172.6h1M23.8 172.6h1M25 163.1v5.9h32.7M25.3 172.6h1M26.8 172.6h1M28.3 172.6h1M29.8 172.6h1M31.3 172.6h1M32.8 172.6h1M32.8 163.1v3.5h24.9M34.3 172.6h1M35.8 172.6h1"/>
<path d="M37.3 172.6h1M38.8 172.6h1M40.3 172.6h1M40.7 163.1v1.3h17M41.8 172.6h1M43.3 172.6h1M44.8 172.6h1M46.3 172.6h1M47.8 172.6h1M49.3 172.6h1M50.8 172.6h1M52.3 172.6h1"/>
<path d="M53.8 172.6h1M54 162.9h5.6v7.7h-5.6zM55.3 172.6h1M56.8 172.6h1M57.1 163.9l.6 .5M57.1 166.1l.6 .5M57.1 168.4l.6 .6M57.7 164.4l-.6 .5M57.7 166.6l-.6 .4M57.7 169l-.6 .4M58.3 172.6h1M59.8 172.6h1"/>
<path d="M61.3 172.6h1M62.8 172.6h1M64.3 172.6h1M65.8 172.6h1M67.3 172.6h1M68.8 172.6h1M70.3 172.6h1M71.8 172.6h1M73.3 172.6h1M75.6 171.7v.9h-.8M75.6 161.2v1M75.6 162.7v1"/>
<path d="M75.6 164.2v1M75.6 165.7v1M75.6 167.2v1M75.6 168.7v1M75.6 170.2v1"/>
<circle cx="141.5" cy="98" r=".36"/>
<circle cx="161.7" cy="98" r=".37"/>
<circle cx="141.5" cy="107.7" r=".37"/>
<circle cx="180.2" cy="130.9" r=".38"/>
<circle cx="189.3" cy="130.9" r=".37"/>
</g>
<g fill="none" stroke="#0f0" stroke-width=".25">
<path d="M177.2 133.9v.2v.7M177.5 135.2l.9 .6M178.4 132.8l-.9 .6M178.8 136.1l.9 .3M179.7 132.3l-.9 .3M180.2 136.6l1 .2M181.2 131.9l-1 .2M181.7 136.9l1 .1M182.7 131.7l-1 .1M183.2 137l.9 .1M184.1 131.6l-.9 .1M184.7 131.6l1 .1"/>
<path d="M185.7 137l-1 .1M186.1 131.7l1.1 .1M187.2 136.9l-1.1 .1M187.7 131.9l.9 .1M188.6 136.7l-.9 .1M189.1 132.2l1 .3M190.1 136.2l-1 .3M190.5 132.7l.8 .5M191.3 135.5l-.8 .5M191.7 133.6a1.1 1.1 0 0 1 .3 1l-.3 .5"/>
</g>
<path d="M140.2 102.5h2.6M140.2 103h2.6M21.5 153.1h22.6v10h-22.6zM44.1 155.4h3.4v6.3h-3.4z" fill="none" stroke="#f00" stroke-width=".38"/>
<path d="M10 10h259.4v195.9h-259.4z" fill="none" stroke="#000" stroke-width=".16"/>
<path d="M0 215.9h.1" fill="none" stroke="#f0f" stroke-width=".16"/>
<path d="M0 215.9h.1" fill="none" stroke="#f0f" stroke-width=".16"/>
<path d="M.1 215.9h.1M0 215.9h.1" fill="none" stroke="#f0f" stroke-width=".16"/>
<path d="M0 215.9h.1" fill="none" stroke="#f0f" stroke-width=".16"/>
<path d="M.1 215.9h.1" fill="none" stroke="#f0f" stroke-width=".16"/>
<path d="M.1 215.9h.1" fill="none" stroke="#f0f" stroke-width=".16"/>
<path d="M.1 215.9h.1" fill="none" stroke="#f0f" stroke-width=".16"/>
<path d="M.1 215.9h.1" fill="none" stroke="#f0f" stroke-width=".16"/>
<path d="M.1 215.9h.1" fill="none" stroke="#f0f" stroke-width=".16"/>
<path d="M.1 215.9h.1" fill="none" stroke="#f0f" stroke-width=".16"/>
<path d="M.2 215.9h.1" fill="none" stroke="#f0f" stroke-width=".16"/>
<path d="M.1 215.9h.1" fill="none" stroke="#f0f" stroke-width=".16"/>
<path d="M.2 215.9h.1" fill="none" stroke="#f0f" stroke-width=".16"/>
<path d="M.2 215.9h.1" fill="none" stroke="#f0f" stroke-width=".16"/>
<path d="M.2 215.9h.1" fill="none" stroke="#f0f" stroke-width=".16"/>
<path d="M.2 215.9h.1" fill="none" stroke="#f0f" stroke-width=".16"/>
<path d="M.2 215.9h.1" fill="none" stroke="#f0f" stroke-width=".16"/>
<path d="M.3 215.9h.1M.2 215.9h.1" fill="none" stroke="#f0f" stroke-width=".16"/>
<path d="M.2 215.9h.1" fill="none" stroke="#f0f" stroke-width=".16"/>
<path d="M.2 215.9h.1" fill="none" stroke="#f0f" stroke-width=".16"/>
<path d="M.3 215.9h.1" fill="none" stroke="#f0f" stroke-width=".16"/>
<path d="M.3 215.9h.1" fill="none" stroke="#f0f" stroke-width=".16"/>
<path d="M.3 215.9h.1" fill="none" stroke="#f0f" stroke-width=".16"/>
<path d="M.3 215.9h.1" fill="none" stroke="#f0f" stroke-width=".16"/>
<path d="M.3 215.9h.1" fill="none" stroke="#f0f" stroke-width=".16"/>
<path d="M.3 215.9h.1" fill="none" stroke="#f0f" stroke-width=".16"/>
<path d="M.3 215.9h.1" fill="none" stroke="#f0f" stroke-width=".16"/>
<path d="M.4 215.9h.1" fill="none" stroke="#f0f" stroke-width=".16"/>
<path d="M.3 215.9h.1" fill="none" stroke="#f0f" stroke-width=".16"/>
<path d="M.4 215.9h.1" fill="none" stroke="#f0f" stroke-width=".16"/>
<path d="M.4 215.9h.1" fill="none" stroke="#f0f" stroke-width=".16"/>
<path d="M.4 215.9h.1" fill="none" stroke="#f0f" stroke-width=".16"/>
<path d="M.4 215.9h.1" fill="none" stroke="#f0f" stroke-width=".16"/>
<path d="M.4 215.9h.1" fill="none" stroke="#f0f" stroke-width=".16"/>
<path d="M.4 215.9h.1" fill="none" stroke="#f0f" stroke-width=".16"/>
<path d="M.4 215.9h.1" fill="none" stroke="#f0f" stroke-width=".16"/>
<path d="M.5 215.9h.1" fill="none" stroke="#f0f" stroke-width=".16"/>
<path d="M.4 215.9h.1" fill="none" stroke="#f0f" stroke-width=".16"/>
<path d="M.5 215.9h.1" fill="none" stroke="#f0f" stroke-width=".16"/>
<path d="M.5 215.9h.1" fill="none" stroke="#f0f" stroke-width=".16"/>
<path d="M.5 215.9h.1" fill="none" stroke="#f0f" stroke-width=".16"/>
<path d="M.5 215.9h.1" fill="none" stroke="#f0f" stroke-width=".16"/>
<path d="M.5 215.9h.1" fill="none" stroke="#f0f" stroke-width=".16"/>
<path d="M.6 215.9h.1" fill="none" stroke="#f0f" stroke-width=".16"/>
<path d="M.6 215.9h.1" fill="none" stroke="#f0f" stroke-width=".16"/>
<path d="M.6 215.9h.1" fill="none" stroke="#f0f" stroke-width=".16"/>
<path d="M.6 215.9h.1" fill="none" stroke="#f0f" stroke-width=".16"/>
<path d="M.6 215.9h.1" fill="none" stroke="#f0f" stroke-width=".16"/>
<path d="M.6 215.9h.1" fill="none" stroke="#f0f" stroke-width=".16"/>
<path d="M10 10h259.4v195.9h-259.4zM238.4 179v26.9M269.4 178.9h-74v27M195.4 194.8h74M216.9 194.8v11.1" fill="none" stroke="#000" stroke-width=".72"/>
<g fill="none" stroke="#000" stroke-width=".25">
<path d="M42.5 6.1v3.9M74.8 6.1v3.9M107.3 6.1v3.9M139.7 6.1v3.9M172.1 6.1v3.9M204.5 6.1v3.9M236.9 6.1v3.9M6.1 42.7h3.9M269.4 42.7h3.9M6.1 75.3h3.9M269.4 75.3h3.9M6.1 107.9h3.9"/>
<path d="M269.4 107.9h3.9M6.1 140.6h3.9M269.4 140.6h3.9M6.1 173.2h3.9M269.4 173.2h3.9M42.5 205.9v3.9M74.8 205.9v3.9M107.3 205.9v3.9M139.7 205.9v3.9M172.1 205.9v3.9M204.5 205.9v3.9M236.9 205.9v3.9"/>
</g>
<g font-size="7.9">
<text x="219.8" y="36.3">LED Bank</text>
<text x="11.9" y="80.5">User Interface</text>
<text x="210" y="93">Boost Converter</text>
</g>
<g font-size="4.7" fill="#f00">
<text x="29.4" y="116.5">KY-040</text>
<text x="25.7" y="159.9">3.5mm</text>
</g>
<g font-size="3.9">
<text x="241.5" y="185.8">Edgerton - High</text>
<text x="196.4" y="187.8">Complete Circuit Diagram</text>
<text x="244.5" y="190.1">Speed Flash</text>
<text x="199.6" y="201.6">2019-06</text>
<text x="224.1" y="201.7">1.1b</text>
<text x="242.1" y="199.1">Tyler Gerritsen</text>
<text x="243.1" y="203.5">www.td0g.ca</text>
</g>
<g font-size="3.3">
<text x="258.3" y="36.5">x4</text>
<text x="259.6" y="48.5">Gate</text>
<text x="259.6" y="69.4">GND</text>
<text x="259.6" y="74.2">V+</text>
<text x="201.4" y="121.8">70+ V</text>
<text x="204.7" y="132">GND</text>
<text x="192.5" y="149.5">Boost Control</text>
<text x="200.3" y="157.6">9 - 12 V</text>
<text x="156.8" y="165.8" transform="rotate(103 156.8 165.8)">LED Gate</text>
<text x="169" y="166.3" transform="rotate(103 169 166.3)">LED GND</text>
<text x="80.4" y="181.9" transform="rotate(-56 80.4 181.9)">+9-12V</text>
<text x="89.2" y="185.3" transform="rotate(-56 89.2 185.3)">Gnd</text>
</g>
<g font-size="3.3" fill="#0f0">
<text x="135.8" y="82.9">Input Protection</text>
<text x="176.1" y="106.9">Optional Sound</text>
<text x="191.1" y="138.4">High-Pass</text>
</g>
<g font-size="3.2">
<text x="136.8" y="34.5">D1, D4 BAT85S Schottky</text>
<text x="136.8" y="38.3">D2 1N4001</text>
<text x="136.8" y="42.1">D3 4.7V Zener</text>
<text x="136.8" y="49.7">E1 86ohm @ 1mHz</text>
<text x="92.9" y="57.7">U2 2SJ175</text>
</g>
<g font-size="3.1">
<text x="54" y="34.9">R1, R6 33k</text>
<text x="93" y="34.9">C1 10uF 400V Poly Film</text>
<text x="54" y="38.7">R2, R4, R15, R10 68k</text>
<text x="93" y="38.7">C2, C4 10uF 25V Ceramic</text>
<text x="54" y="42.4">R3, R5 2.5k</text>
<text x="54" y="46.2">R7 10k</text>
<text x="93" y="42.5">C3 200uF 25V Electrolytic</text>
<text x="93" y="46.3">C5, C6 100nF 10V Ceramic</text>
<text x="54" y="50">R8, R11 200</text>
<text x="54" y="53.7">R9 2 (Metal FIlm)</text>
<text x="92.9" y="53.8">U1 IPP60R190P6 FET</text>
<text x="54" y="57.5">R12, R17 100</text>
<text x="54" y="61.3">R13, R14, R16 1.5k</text>
<text x="54.1" y="68.8">(ALL 1/4 W)</text>
</g>
<text font-size="3.1" fill="#f00" x="116.2" y="120.9">ATMega328</text>
<g font-size="2.8">
<text x="25.4" y="7.2">1</text>
<text x="57.9" y="7.2">2</text>
<text x="90.3" y="7.2">3</text>
<text x="122.7" y="7.2">4</text>
<text x="155.1" y="7.2">5</text>
<text x="187.5" y="7.2">6</text>
<text x="220" y="7.2">7</text>
<text x="252.3" y="7.2">8</text>
<text x="5.2" y="27.4">A</text>
<text x="272.3" y="27.4">A</text>
<text x="5.2" y="60">B</text>
<text x="272.3" y="60">B</text>
<text x="5.1" y="92.7">C</text>
<text x="272.2" y="92.7">C</text>
<text x="5.1" y="125.3">D</text>
<text x="272.2" y="125.3">D</text>
<text x="5.2" y="157.9">E</text>
<text x="272.3" y="157.9">E</text>
<text x="196.3" y="182.2">TITLE</text>
<text x="239.6" y="182.2">FILE</text>
<text x="5.2" y="190.5">F</text>
<text x="272.4" y="190.5">F</text>
<text x="196.3" y="197.8">DATE</text>
<text x="217.8" y="197.8">REV</text>
<text x="25.4" y="210.8">1</text>
<text x="57.9" y="210.8">2</text>
<text x="90.3" y="210.8">3</text>
<text x="122.7" y="210.8">4</text>
<text x="155.1" y="210.8">5</text>
<text x="187.5" y="210.8">6</text>
<text x="220" y="210.8">7</text>
<text x="252.3" y="210.8">8</text>
</g>
<g font-size="2.5" fill="#f00">
<text x="225.1" y="141.9">4N35</text>
<text x="160" y="156.3">TC4452</text>
</g>
<g font-size="2.4">
<text x="155.9" y="61.9">Tie all unused MC pins to ground</text>
<text x="156" y="67.6">High-Pass Filter components (C5, R16)</text>
<text x="156.1" y="70.6">require tighter tolerances</text>
</g>
<g font-size="2">
<text x="215.5" y="42.6">R9</text>
<text x="244.7" y="47.8">E1</text>
<text x="215.4" y="50.7">R9</text>
<text x="215.3" y="59.8">R9</text>
<text x="247.1" y="55.1">U1</text>
<text x="227.1" y="68.3">C1</text>
<text x="239.2" y="67.4">R8</text>
<text x="100.5" y="74.9">J3</text>
<text x="172.1" y="79.8">J7</text>
<text x="119" y="84.8">R13</text>
<text x="124.4" y="86.3">D4</text>
<text x="133.8" y="89.9">D3</text>
<text x="118.4" y="90">D1</text>
<text x="93" y="101">J2</text>
<text x="119" y="96.4">R12 D2</text>
<text x="128.6" y="100.9">R14</text>
<text x="142.4" y="101.7">C6</text>
<text x="164.9" y="101.6">R1</text>
<text x="67.5" y="104.5">J5</text>
<text x="148.2" y="102.3">R3</text>
<text x="154.1" y="102.3">R2</text>
<text x="183.6" y="112.5">R17</text>
<text x="188.9" y="112.9">Piezo</text>
<text x="67.5" y="131.6">J4</text>
<text x="97" y="130.6">J1</text>
<text x="183" y="129.8">R15</text>
<text x="240.5" y="128.4">R10</text>
<text x="174.6" y="133.7">C5</text>
<text x="184.6" y="134.2">R16</text>
<text x="124.8" y="143.5">C2</text>
<text x="245.8" y="141.1">U2</text>
<text x="216.6" y="148.8">R11</text>
<text x="99.6" y="152.7">R6</text>
<text x="117.6" y="152.6">R7</text>
<text x="136.9" y="150.8">C3</text>
<text x="143" y="150.8">C4</text>
<text x="54.9" y="161.8">J6</text>
</g>
<g font-size="1.6" fill="#f00">
<text x="27.7" y="96.8">A</text>
<text x="43.7" y="100.7">SW</text>
<text x="26.5" y="105.1">COM</text>
<text x="27.1" y="113.3">B</text>
<text x="44" y="109.1">SW</text>
<text x="101.3" y="160.6">LM7805</text>
</g>
<g font-size=".9">
<text x="172" y="82.1">LED V+</text>
<text x="172" y="84.3">LED V+</text>
<text x="172" y="86.4">LED V+</text>
<text x="172" y="88.8">LED V+</text>
<text x="95" y="103.6">GND</text>
<text x="95" y="105.7">BTN</text>
<text x="95" y="107.9">A</text>
<text x="95" y="110.2">B</text>
<text x="99.1" y="133.3">CLK</text>
<text x="99.1" y="135.4">DIO</text>
<text x="99.1" y="137.5">VCC</text>
<text x="99.1" y="139.9">GND</text>
</g>
<g font-size=".9" fill="#f00">
<text x="224.7" y="117.2">IN+</text>
<text x="227.2" y="117.2">IN-</text>
<text x="238.6" y="117.1">OUT+OUT-</text>
<text x="61.6" y="134.2">CLK</text>
<text x="61.6" y="136.4">DIO</text>
<text x="222.6" y="134.4" transform="rotate(-20 222.6 134.4)">B</text>
<text x="228.3" y="134.4" transform="rotate(-20 228.3 134.4)">C</text>
<text x="231.6" y="133.7" transform="rotate(-20 231.6 133.7)">E</text>
<text x="61.6" y="138.5">VCC</text>
<text x="61.6" y="140.9">GND</text>
<text x="157.5" y="148.8" transform="rotate(-20 157.5 148.8)">Vdd</text>
<text x="163.2" y="148.8" transform="rotate(-20 163.2 148.8)">Output</text>
<text x="168.9" y="148.8" transform="rotate(-20 168.9 148.8)">Output</text>
<text x="171.4" y="148.8" transform="rotate(-20 171.4 148.8)">Gnd</text>
<text x="222.7" y="148.9" transform="rotate(-20 222.7 148.9)">A</text>
<text x="227.2" y="148.5" transform="rotate(-20 227.2 148.5)">C</text>
<text x="231.6" y="148.8" transform="rotate(-20 231.6 148.8)">NC</text>
<text x="97.3" y="160.7">IN</text>
<text x="107.9" y="160.7">OUT</text>
<text x="24.2" y="162.4">Tip</text>
<text x="39.8" y="162.4">Base</text>
<text x="102.7" y="163.6">GND</text>
<text x="157.4" y="162.9" transform="rotate(-20 157.4 162.9)">Vdd</text>
<text x="163.1" y="162.9" transform="rotate(-20 163.1 162.9)">Input</text>
<text x="168.8" y="162.9" transform="rotate(-20 168.8 162.9)">NC</text>
<text x="171.2" y="162.9" transform="rotate(-20 171.2 162.9)">Gnd</text>
</g>
<g font-size=".6" fill="#f00">
<text x="106.3" y="112.7">28 A5</text>
<text x="109.5" y="112.8">27 A4</text>
<text x="115.2" y="112.8">26 A3</text>
<text x="120.9" y="112.8">25 A2</text>
<text x="126.7" y="112.8">24 A1</text>
<text x="132.4" y="112.8">23 A0</text>
<text x="137.7" y="112.8">22 Gnd</text>
<text x="142.9" y="112.8">21 AREF</text>
<text x="149" y="112.8">20 VCC</text>
<text x="155.3" y="112.8">19 13</text>
<text x="161" y="112.8">18 12</text>
<text x="166.8" y="112.8">17 11</text>
<text x="172.5" y="112.8">16 10</text>
<text x="178.5" y="112.8">15 9</text>
<text x="106.4" y="128.4">1 Rst</text>
<text x="112.1" y="128.4">2 0</text>
<text x="117.9" y="128.4">3 1</text>
<text x="123.6" y="128.4">4 2</text>
<text x="129.3" y="128.4">5 3</text>
<text x="135" y="128.4">6 4</text>
<text x="140.7" y="128.4">7 VCC</text>
<text x="146.4" y="128.4">8 Gnd</text>
<text x="152.1" y="128.4">9 OSC1</text>
<text x="157.8" y="128.4">10 OSC2</text>
<text x="163.5" y="128.4">11 5</text>
<text x="169.2" y="128.4">12 6</text>
<text x="175" y="128.4">13 7</text>
<text x="178.6" y="128.4">14 8</text>
</g>
</svg>
